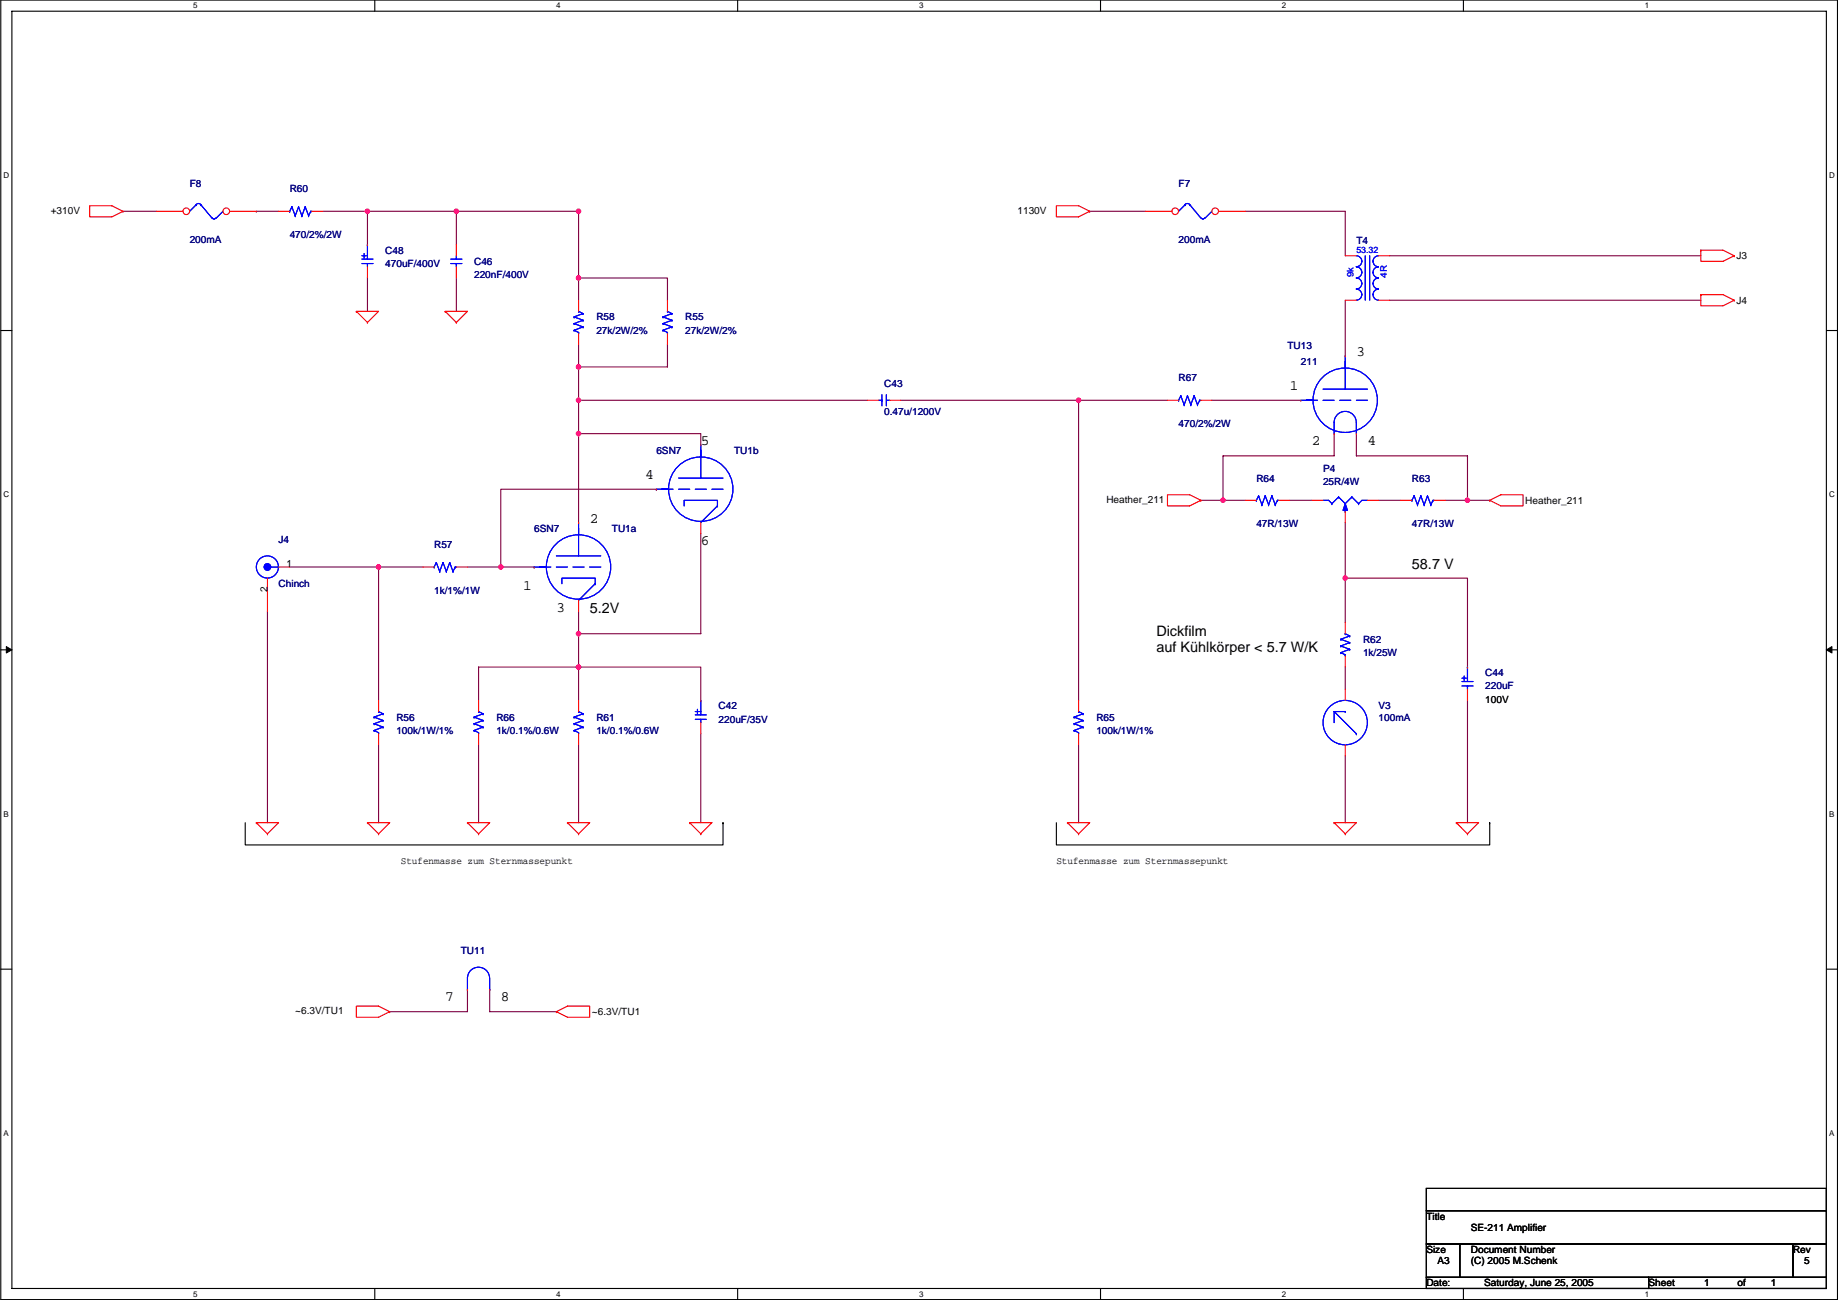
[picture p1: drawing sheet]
<svg xmlns="http://www.w3.org/2000/svg" width="420mm" height="297mm" viewBox="0 0 420 297" stroke-linecap="round" stroke-linejoin="round" font-family="sans-serif">
<path d="M.2 0h419.8v296.9h-419.8zM2.7 2.6h414.8v291.8h-414.8z" fill="none" stroke="#000" stroke-width=".25"/>
<g fill="#fff">
<path d="M44.2 .3h1v2h-1z"/>
<path d="M44.2 294.7h1v2h-1z"/>
</g>
<path d="M85.7 0v2.6M85.7 294.4v2.5" fill="none" stroke="#000" stroke-width=".25"/>
<g fill="#fff">
<path d="M127.1 .3h1v2h-1z"/>
<path d="M127.1 294.7h1v2h-1z"/>
</g>
<path d="M168.6 0v2.6M168.6 294.4v2.5" fill="none" stroke="#000" stroke-width=".25"/>
<g fill="#fff">
<path d="M210.1 .3h1v2h-1z"/>
<path d="M210.1 294.7h1v2h-1z"/>
</g>
<path d="M251.6 0v2.6M251.6 294.4v2.5" fill="none" stroke="#000" stroke-width=".25"/>
<g fill="#fff">
<path d="M293 .3h1v2h-1z"/>
<path d="M293 294.7h1v2h-1z"/>
</g>
<path d="M334.5 0v2.6M334.5 294.4v2.5" fill="none" stroke="#000" stroke-width=".25"/>
<g fill="#fff">
<path d="M376 .3h1v2h-1z"/>
<path d="M376 294.7h1v2h-1z"/>
<path d="M.8 39h1.3v2.1h-1.3z"/>
<path d="M418.1 39h1.3v2.1h-1.3z"/>
<path d="M.8 112h1.3v2h-1.3z"/>
<path d="M418.1 112h1.3v2h-1.3z"/>
</g>
<path d="M.2 75.5h2.5M417.5 75.5h2.5" fill="none" stroke="#000" stroke-width=".25"/>
<g fill="#fff">
<path d="M.8 185h1.2v2h-1.2z"/>
<path d="M418.1 185h1.2v2h-1.2z"/>
</g>
<path d="M.2 148.5h2.5M417.5 148.5h2.5" fill="none" stroke="#000" stroke-width=".25"/>
<path d="M1.4 147.7l1.3 .8-1.3 .7zM417.5 148.5l1.3-.8v1.5z" fill="#000" stroke="#000" stroke-width=".23"/>
<g fill="#fff">
<path d="M.8 257.9h1.2v2h-1.2z"/>
<path d="M418.1 257.9h1.2v2h-1.2z"/>
</g>
<g fill="none" stroke="#000" stroke-width=".25">
<path d="M56.1 188v5.1h109.2v-5.1M165.3 188h.1M241.5 188v5.1h99v-5.1M340.5 188h.1M.2 221.4h2.5M417.5 221.4h2.5M326.1 271.5h91.4v5.1h-91.4zM326.1 276.6h91.4v7.6h-91.4zM326.1 291.9h50.8v2.5h-50.8zM326.1 284.2h7.6v7.7h-7.6zM333.7 284.2h76.2v7.7h-76.2zM376.9 291.9h40.6v2.5h-40.6z"/>
<path d="M409.9 284.2h7.6v7.7h-7.6z"/>
</g>
<g fill="none" stroke="#800040" stroke-width=".25">
<path d="M28.1 48.3h7.6M58.6 48.3h.1M58.6 48.3h5.1M73.8 48.3h10.2M84 48.3v7.6M84 48.3h20.3M84 48.3h.1M104.3 48.3v7.6M104.3 48.3h28v15.2h20.3v5.1M104.3 48.3h.1M249.1 48.3h12.7M284.7 48.3h22.8v10.1"/>
<path d="M317.7 58.4h71.1M84 63.5v7.6M104.3 63.5v7.6M132.3 63.5h.1M132.3 78.8v5h20.3v-5M132.3 63.5v5.1M307.5 68.6v12.7M317.7 68.6h71.1M132.3 99.1v20.3M132.3 99.1h27.9v2.5M132.3 99.1h.1M132.3 91.5v7.6"/>
<path d="M132.3 91.5h.1M132.3 83.8h.1M132.3 83.8v7.7M132.3 91.5h66M205.9 91.5h40.7M246.6 91.5h.1M246.6 91.5h20.3M246.6 91.5v68.5M277 91.5h20.4M305 99.1v5.1h-25.4v10.1M310.1 99.1v5.1h25.4M150 111.8h-35.5v17.8h-7.6"/>
<path d="M274.5 114.3h5.1M279.6 114.3h.1M279.6 114.3h5.1M294.8 114.3h5.1M307.5 119.4v12.7M315.1 114.3h5.1M330.4 114.3h5.1M335.5 104.2h.1M335.5 114.3h5M335.5 104.2v10.1M61.1 139.7v48.3M66.2 129.6h20.3"/>
<path d="M86.5 129.6h10.2M86.5 129.6h.1M86.5 129.6v30.4M114.5 129.6h.1M114.5 129.6h7.6M160.2 121.9v22.9h-27.9v-5.1M307.5 132.1h.1M307.5 132.1h28v20.3M307.5 132.1v10.2M132.3 152.4h.1M132.3 144.8v7.6h27.9v7.6M132.3 144.8h.1"/>
<path d="M132.3 152.4h-22.9v7.6M132.3 152.4v7.6M307.5 152.4v5.1M86.5 170.2v17.8M109.4 170.2v17.8M132.3 170.2v17.8M160.2 167.7v20.3M246.6 170.2v17.8M307.5 172.7v15.3M335.5 160v28M106.9 226.1v5.1h-17.8M111.9 226.1v5.1h15.3"/>
</g>
<g fill="#f0f" stroke="#f0f" stroke-width=".25">
<circle cx="335.4" cy="114.3" r=".5"/>
<circle cx="307.5" cy="132.1" r=".5"/>
<circle cx="246.5" cy="91.4" r=".5"/>
<circle cx="132.2" cy="152.4" r=".5"/>
<circle cx="132.2" cy="144.8" r=".5"/>
<circle cx="279.6" cy="114.3" r=".5"/>
<circle cx="86.5" cy="129.5" r=".5"/>
<circle cx="114.5" cy="129.5" r=".5"/>
<circle cx="132.2" cy="63.5" r=".5"/>
<circle cx="132.2" cy="99.1" r=".5"/>
<circle cx="132.2" cy="48.3" r=".5"/>
<circle cx="104.3" cy="48.3" r=".5"/>
<circle cx="132.2" cy="91.4" r=".5"/>
<circle cx="132.2" cy="83.8" r=".5"/>
<circle cx="84" cy="48.3" r=".5"/>
</g>
<g fill="none" stroke="#f00" stroke-width=".25">
<path d="M20.5 47h5.1l2.5 1.3-2.5 1.3h-5.1zM28.1 48.3h.1M241.5 47h5.1l2.5 1.3-2.5 1.3h-5.1zM249.1 48.3h.1M388.8 57.2h5.1l2.5 1.2M388.8 57.2v2.5h5.1l2.5-1.3M388.8 57.2h.1M396.4 58.4h.1M81.5 71.1h5l-2.5 2.6M81.5 71.1h.1M81.5 71.1l2.5 2.6M84 73.7h.1"/>
<path d="M101.8 71.1h5.1l-2.6 2.6M101.8 71.1h.1M101.8 71.1l2.5 2.6M104.3 73.7h.1M388.8 67.3h5.1l2.5 1.3M388.8 67.3v2.6h5.1l2.5-1.3M388.8 67.3h.1M396.4 68.6h.1M266.9 113.1h5.1l2.5 1.2-2.5 1.3h-5.1zM274.5 114.3h.1M340.5 114.3l2.6-1.2h5.1v2.5h-5.1zM340.5 114.3h.1"/>
<path d="M160.2 160h.1M160.2 165.1v2.6M58.6 188h5.1l-2.6 2.5M58.6 188h.1M58.6 188l2.5 2.5M61.1 190.5h.1M84 188h5.1l-2.6 2.5M84 188h.1M84 188l2.5 2.5M86.5 190.5h.1M106.9 188h5l-2.5 2.5M106.9 188h.1"/>
<path d="M106.9 188l2.5 2.5M109.4 190.5h.1M129.7 188h5.1l-2.5 2.5M129.7 188h.1M129.7 188l2.6 2.5M132.3 190.5h.1M157.7 188h5l-2.5 2.5M157.7 188h.1M157.7 188l2.5 2.5M160.2 190.5h.1M244 188h5.1l-2.5 2.5M244 188h.1"/>
<path d="M244 188l2.6 2.5M246.6 190.5h.1M305 188h5.1l-2.6 2.5M305 188h.1M305 188l2.5 2.5M307.5 190.5h.1M332.9 188h5.1l-2.5 2.5M332.9 188h.1M332.9 188l2.6 2.5M335.5 190.5h.1M81.5 229.9h5l2.6 1.3-2.6 1.2h-5zM89.1 231.2h.1"/>
<path d="M127.2 231.2l2.5-1.3h5.1v2.5h-5.1zM127.2 231.2h.1"/>
</g>
<g fill="none" stroke="#00f" stroke-width=".25">
<path d="M44.8 46.7l.6-.2 .5 .2M44.9 46.8h.1M44.9 46.8l-1.5 1.5M45.9 46.8h.1M45.9 46.8l2.7 3.1 .3 .1 .5-.2M51 48.3h.1M51 48.3l-1.5 1.5M158.9 163.3h2.6M158.9 164.4h2.6M158.9 162.6h1M159.4 162.1v1M160.2 164.4v.7"/>
<path d="M160.2 160v3.3M160.2 160h.1"/>
</g>
<circle cx="42.6" cy="48.3" r=".76" fill="#fff" stroke="#f00" stroke-width=".25"/>
<path d="M35.7 48.3h6.1" fill="none" stroke="#f00" stroke-width=".25"/>
<circle cx="51.7" cy="48.3" r=".76" fill="#fff" stroke="#f00" stroke-width=".25"/>
<g fill="none" stroke="#f00" stroke-width=".25">
<path d="M52.5 48.3h6.1M84 55.9h.1M84 61v2.5M198.3 91.5h2.5M203.4 91.5h2.5M132.3 119.4h.1M122.1 129.6h.1M132.3 137.2v2.5M307.5 142.3v2.5M307.5 149.9v2.5M307.5 157.5v2.5M335.5 152.4h.1"/>
<path d="M335.5 157.5v2.5M86.5 160v2.6M86.5 167.7v2.5M109.4 160v2.6M109.4 167.7v2.5M307.5 170.2v2.5"/>
</g>
<g fill="none" stroke="#00f" stroke-width=".25">
<path d="M82.7 59.2h2.6M82.7 58.4h1M83.2 57.9v1M84 55.9v3.3M84 55.9h.1M270.9 46.7l.5-.2 .6 .2M270.9 46.8h.1M270.9 46.8l-1.5 1.5M272 46.8h.1M272 46.8l2.5 3M274.5 49.8l.5 .2 .4-.2M277 48.3h.1"/>
<path d="M277 48.3l-1.5 1.5M82.7 60.2h2.6M84 60.2v.8M200.8 91.5h.8M201.6 90.2v2.5M201.6 91.5h.1M202.6 90.2v2.5M202.6 91.5h.8M132.3 119.4v2.5M122.1 129.6h.1M122.1 129.6h2.5M123.4 129.6h1.2"/>
<path d="M123.4 129.6h2.5M127.2 129.6h2.5M127.2 127h10.1M128.4 133.4v-1.3h7.7v1.3M131 129.6h2.5M132.3 120.7v6.3M134.8 129.6h2.5M136.1 133.4h.1M136.1 133.4l-3.8 3.8M306.5 149.1h.1M306.5 147.6h.1M306.5 146.1h.1"/>
<path d="M306.5 149.1l1 .5M306.5 147.6l2 .8M306.5 146.1l2 .7M307.5 144.8h.1M307.5 149.6h.1M307.5 144.8l1 .5M307.5 149.6v.3M308.5 148.4h.1M308.5 146.8h.1M308.5 145.3h.1M308.5 148.4l-2 .7M308.5 146.8l-2 .8"/>
<path d="M308.5 145.3l-2 .8M334.2 155.7h2.5M334.2 156.7h2.5M334.2 155h1M334.7 154.5v1M335.5 156.7v.8M335.5 152.4v3.3M335.5 152.4h.1M85.5 166.9h.1M85.5 165.4h.1M85.5 163.9h.1M85.5 166.9l1 .5"/>
<path d="M85.5 165.4l2.1 .7M85.5 163.9l2.1 .7M86.5 162.6h.1M86.5 167.4h.1M86.5 162.6l1.1 .5M86.5 167.4v.3M87.6 166.1h.1M87.6 164.6h.1M87.6 163.1h.1M87.6 166.1l-2.1 .8M87.6 164.6l-2.1 .8M87.6 163.1l-2.1 .8"/>
<path d="M108.4 166.9h.1M108.4 165.4h.1M108.4 163.9h.1M108.4 166.9l1 .5M108.4 165.4l2 .7M108.4 163.9l2 .7M109.4 162.6h.1M109.4 167.4h.1M109.4 162.6l1 .5M109.4 167.4v.3M110.4 166.1h.1M110.4 164.6h.1"/>
<path d="M110.4 163.1h.1M110.4 166.1l-2 .8M110.4 164.6l-2 .8M110.4 163.1l-2 .8M305 162.6v2.5M305 162.6l5.1 5.1M305 162.6h2.5M307.5 162.6h.1M310.1 167.7h.1"/>
<circle cx="132.2" cy="129.5" r="7.4"/>
<circle cx="307.5" cy="165.1" r="5.1"/>
</g>
<circle cx="268.6" cy="48.3" r=".76" fill="#fff" stroke="#f00" stroke-width=".25"/>
<path d="M261.8 48.3h6.1" fill="none" stroke="#f00" stroke-width=".25"/>
<circle cx="277.8" cy="48.3" r=".76" fill="#fff" stroke="#f00" stroke-width=".25"/>
<g fill="none" stroke="#f00" stroke-width=".25">
<path d="M63.7 48.3h2.5M71.3 48.3h2.5M104.3 55.9v2.5M278.6 48.3h6.1M307.5 58.4h2.6M315.1 58.4h2.6M104.3 61v2.5M132.3 68.6v2.5M132.3 76.2v2.6M152.6 68.6v2.5M152.6 76.2v2.6M307.5 68.6h2.6"/>
<path d="M315.1 68.6h2.6M266.9 91.5h2.5M274.5 91.5h2.5M297.4 91.5h.1M305 99.1h.1M307.5 81.3h.1M310.1 99.1h.1M150 111.8h.1M160.2 101.6h.1M160.2 119.4v2.5M284.7 114.3h2.5M292.3 114.3h2.5"/>
<path d="M299.9 114.3h2.5M307.5 116.9v2.5M312.6 114.3h2.5M320.2 114.3h2.6M327.8 114.3h2.6M61.1 132.1v7.6M63.7 129.6h2.5M96.7 129.6h2.5M104.3 129.6h2.6M132.3 160v2.6M132.3 167.7v2.5M246.6 160v2.6"/>
<path d="M246.6 167.7v2.5M106.9 226.1h.1M111.9 226.1h.1"/>
</g>
<g fill="none" stroke="#00f" stroke-width=".25">
<path d="M66.2 48.3h.1M66.7 47.3h.1M66.7 47.3l.8 2M66.7 47.3l-.5 1M67.5 49.3h.1M68.3 47.3h.1M68.3 47.3l.7 2M68.3 47.3l-.8 2M69 49.3h.1M69.8 47.3h.1M69.8 47.3l.7 2M69.8 47.3l-.8 2"/>
<path d="M70.5 49.3h.1M71 48.3h.1M71 48.3l-.5 1M71 48.3h.3M103 59.2h2.6M104.3 58.4v.8M310 58.4a1.26 1.26 0 0 1 1.3 1.3 1.26 1.26 0 0 1-1.3 1.3 1.27 1.27 0 0 1 1.3 1.2 1.27 1.27 0 0 1-1.3 1.3M312.1 58.4v10.2M313.1 58.4v10.2M315.1 58.4a1.26 1.26 0 0 0-1.2 1.3 1.26 1.26 0 0 0 1.2 1.3 1.27 1.27 0 0 0-1.2 1.2 1.27 1.27 0 0 0 1.2 1.3M103 60.2h2.6M104.3 60.2h.1"/>
<path d="M104.3 60.2v.8M131.2 75.5h.1M131.2 73.9h.1M131.2 72.4h.1M131.2 75.5l1.1 .5M131.2 73.9l2.1 .8M131.2 72.4l2.1 .8M132.3 71.1h.1M132.3 76h.1M132.3 76v.2M132.3 71.1l1 .5M133.3 74.7h.1"/>
<path d="M133.3 73.2h.1M133.3 71.6h.1M133.3 74.7l-2.1 .8M133.3 73.2l-2.1 .7M133.3 71.6l-2.1 .8M151.6 75.5h.1M151.6 73.9h.1M151.6 72.4h.1M151.6 75.5l1 .5M151.6 73.9l2 .8M151.6 72.4l2 .8M152.6 71.1h.1"/>
<path d="M152.6 76h.1M152.6 71.1l1 .5M152.6 76v.2M153.6 74.7h.1M153.6 73.2h.1M153.6 71.6h.1M153.6 74.7l-2 .8M153.6 73.2l-2 .7M153.6 71.6l-2 .8M310 63.5a1.26 1.26 0 0 1 1.3 1.3 1.26 1.26 0 0 1-1.3 1.2 1.27 1.27 0 0 1 1.3 1.3 1.27 1.27 0 0 1-1.3 1.3M315.1 63.5a1.26 1.26 0 0 0-1.2 1.3 1.26 1.26 0 0 0 1.2 1.2 1.27 1.27 0 0 0-1.2 1.3 1.27 1.27 0 0 0 1.2 1.3M269.4 91.5h.1"/>
<path d="M269.9 90.4h.1M269.9 90.4l.8 2.1M269.9 90.4l-.5 1.1M270.7 92.5h.1M271.5 90.4h.1M271.5 90.4l.7 2.1M271.5 90.4l-.8 2.1M272.2 92.5h.1M273 90.4h.1M273 90.4l.7 2.1M273 90.4l-.8 2.1M273.7 92.5h.1"/>
<path d="M274.2 91.5h.1M274.2 91.5l-.5 1M274.2 91.5h.3M297.4 91.5h2.5M298.6 91.5h1.3M298.6 91.5h2.6M302.4 91.5h2.6M302.4 88.9h10.2M305 96.5v2.6zM305 96.5a2.53 2.53 0 0 1 2.5-2.5 2.53 2.53 0 0 1 2.5 2.5l.1 2.6M306.2 91.5h2.6M307.5 82.6v6.3"/>
<path d="M307.5 81.3v2.5M310.1 91.5h2.5M150 111.8h.1M150 111.8h2.6M151.3 111.8h1.3M151.3 111.8h2.5M155.1 111.8h2.6M155.1 109.2h10.2M156.4 115.6v-1.3h7.6v1.3M158.9 111.8h2.6M160.2 102.9v6.3M160.2 101.6v2.6"/>
<path d="M162.7 111.8h2.6M164 115.6h.1M164 115.6l-3.8 3.8M287.2 114.3h.1M287.7 113.3h.1M287.7 113.3l.8 2M287.7 113.3l-.5 1M288.5 115.3h.1M289.2 113.3h.1M289.2 113.3l.8 2M289.2 113.3l-.7 2M290 115.3h.1"/>
<path d="M290.8 113.3h.1M290.8 113.3l.7 2M290.8 113.3l-.8 2M291.5 115.3h.1M292 114.3h.1M292 114.3h.3M292 114.3l-.5 1M302.4 114.3h1.3l.8 .8M304.5 115.1h.1M306 113.6h.1M306 113.6l1.5 1.5M306 113.6l-1.5 1.5"/>
<path d="M307.5 115.1h.1M307.5 116.9h.1M307.5 116.4v.5M309 113.6h.1M309 113.6l1.6 1.5M309 113.6l-1.5 1.5M310.6 115.1h.1M312.6 114.3h-1.3l-.7 .8M322.8 114.3h.1M323.3 113.3h.1M323.3 113.3l.7 2M323.3 113.3l-.5 1"/>
<path d="M324 115.3h.1M324.8 113.3h.1M324.8 113.3l.8 2M324.8 113.3l-.8 2M325.6 115.3h.1M326.3 113.3h.1M326.3 113.3l.8 2M326.3 113.3l-.7 2M327.1 115.3h.1M327.6 114.3h.1M327.6 114.3l-.5 1M327.6 114.3h.2"/>
<path d="M61.9 129.6h1.8M99.2 129.6h.1M99.7 128.5h.1M99.7 128.5l.8 2.1M99.7 128.5l-.5 1.1M100.5 130.6h.1M101.3 128.5h.1M101.3 128.5l.7 2.1M101.3 128.5l-.8 2.1M102 130.6h.1M102.8 128.5h.1M102.8 128.5l.8 2.1"/>
<path d="M102.8 128.5l-.8 2.1M103.6 130.6h.1M104.1 129.6h.1M104.1 129.6l-.5 1M104.1 129.6h.2M131.2 166.9h.1M131.2 165.4h.1M131.2 163.9h.1M131.2 166.9l1.1 .5M131.2 165.4l2.1 .7M131.2 163.9l2.1 .7M132.3 162.6h.1"/>
<path d="M132.3 167.4h.1M132.3 162.6l1 .5M132.3 167.4v.3M133.3 166.1h.1M133.3 164.6h.1M133.3 163.1h.1M133.3 166.1l-2.1 .8M133.3 164.6l-2.1 .8M133.3 163.1l-2.1 .8M245.5 166.9h.1M245.5 165.4h.1M245.5 163.9h.1"/>
<path d="M245.5 166.9l1.1 .5M245.5 165.4l2.1 .7M245.5 163.9l2.1 .7M246.6 162.6h.1M246.6 167.4h.1M246.6 162.6l1 .5M246.6 167.4v.3M247.6 166.1h.1M247.6 164.6h.1M247.6 163.1h.1M247.6 166.1l-2.1 .8M247.6 164.6l-2.1 .8"/>
<path d="M247.6 163.1l-2.1 .8M106.9 226.1h.1M106.9 223.5a2.53 2.53 0 0 1 2.5-2.5 2.53 2.53 0 0 1 2.5 2.5M106.9 223.5v2.6M111.9 226.1h.1M111.9 223.5v2.6"/>
<circle cx="307.5" cy="91.4" r="7.4"/>
<circle cx="160.2" cy="111.8" r="7.4"/>
<circle cx="61.1" cy="129.5" r="2.53"/>
</g>
<g fill="#00f" stroke="#00f" stroke-width=".25">
<path d="M307.5 115.1l.5 1.5h-1z" fill-rule="evenodd"/>
<path d="M307.5 115.1l.5 1.5h-1z" fill-rule="evenodd"/>
<circle cx="61.1" cy="129.5" r=".76"/>
</g>
<g fill="#f0f" stroke="#f0f" stroke-width=".25">
<circle cx="335.4" cy="114.3" r=".5"/>
<circle cx="307.5" cy="132.1" r=".5"/>
<circle cx="246.5" cy="91.4" r=".5"/>
<circle cx="132.2" cy="152.4" r=".5"/>
<circle cx="132.2" cy="144.8" r=".5"/>
<circle cx="279.6" cy="114.3" r=".5"/>
<circle cx="86.5" cy="129.5" r=".5"/>
<circle cx="114.5" cy="129.5" r=".5"/>
<circle cx="132.2" cy="63.5" r=".5"/>
<circle cx="132.2" cy="99.1" r=".5"/>
<circle cx="132.2" cy="48.3" r=".5"/>
<circle cx="104.3" cy="48.3" r=".5"/>
<circle cx="132.2" cy="91.4" r=".5"/>
<circle cx="132.2" cy="83.8" r=".5"/>
<circle cx="84" cy="48.3" r=".5"/>
</g>
<g font-size="3.3">
<text x="310.1" y="81.4">3</text>
<text x="294.8" y="89">1</text>
<text x="160.2" y="101.7">5</text>
<text x="299.9" y="101.7">2</text>
<text x="312.6" y="101.7">4</text>
<text x="147.5" y="109.3">4</text>
<text x="134.8" y="119.5">2</text>
<text x="160.2" y="124.6">6</text>
<text x="322.8" y="130">58.7 V</text>
<text x="119.6" y="134.7">1</text>
<text x="127.2" y="139.8">3</text>
<text x="134.8" y="140.1">5.2V</text>
<text x="264.3" y="145.2">Dickfilm</text>
<text x="264.3" y="149">auf Kühlkörper &lt; 5.7 W/K</text>
<text x="101.8" y="228.7">7</text>
<text x="114.5" y="228.7">8</text>
</g>
<g font-size="2.3" fill="#000080">
<text x="43.4" y="42.7">F8</text>
<text x="66.2" y="44">R60</text>
<text x="269.4" y="42.7">F7</text>
<text x="43.4" y="55.4">200mA</text>
<text x="66.2" y="54.4">470/2%/2W</text>
<text x="88.1" y="58">C48</text>
<text x="269.4" y="55.4">200mA</text>
<text x="310.1" y="55.7">T4</text>
<text x="88.1" y="61">470uF/400V</text>
<text x="108.4" y="60.5">C46</text>
<text x="108.4" y="63.5">220nF/400V</text>
<text x="136.3" y="73.2">R58</text>
<text x="136.3" y="76.2">27k/2W/2%</text>
<text x="156.6" y="73.2">R55</text>
<text x="156.6" y="76.2">27k/2W/2%</text>
<text x="294.3" y="79.8">TU13</text>
<text x="297.4" y="83.4">211</text>
<text x="202.1" y="88.4">C43</text>
<text x="269.4" y="87.2">R67</text>
<text x="202.1" y="94.8">0.47u/1200V</text>
<text x="269.4" y="97.6">470/2%/2W</text>
<text x="150" y="103.7">6SN7</text>
<text x="167.8" y="103.7">TU1b</text>
<text x="302.4" y="107.7">P4</text>
<text x="287.2" y="110">R64</text>
<text x="302.4" y="110.8">25R/4W</text>
<text x="322.8" y="110">R63</text>
<text x="63.7" y="124">J4</text>
<text x="99.2" y="125.3">R57</text>
<text x="122.1" y="121.5">6SN7</text>
<text x="139.9" y="121.5">TU1a</text>
<text x="287.2" y="120.4">47R/13W</text>
<text x="322.8" y="120.4">47R/13W</text>
<text x="63.7" y="134.2">Chinch</text>
<text x="99.2" y="135.7">1k/1%/1W</text>
<text x="311.6" y="146.9">R62</text>
<text x="311.6" y="149.9">1k/25W</text>
<text x="339.5" y="154.5">C44</text>
<text x="339.5" y="157.5">220uF</text>
<text x="90.6" y="164.6">R56</text>
<text x="90.6" y="167.7">100k/1W/1%</text>
<text x="113.5" y="164.6">R66</text>
<text x="113.5" y="167.7">1k/0.1%/0.6W</text>
<text x="136.3" y="164.6">R61</text>
<text x="136.3" y="167.7">1k/0.1%/0.6W</text>
<text x="164.3" y="162.1">C42</text>
<text x="164.3" y="165.1">220uF/35V</text>
<text x="250.6" y="164.6">R65</text>
<text x="250.6" y="167.7">100k/1W/1%</text>
<text x="315.1" y="162.1">V3</text>
<text x="315.1" y="164.6">100mA</text>
<text x="105.3" y="218">TU11</text>
</g>
<g font-size="2.3">
<text x="11.6" y="48.8">+310V</text>
<text x="232.6" y="48.8">1130V</text>
<text x="396.9" y="59.2">J3</text>
<text x="396.9" y="69.4">J4</text>
<text x="252.9" y="114.9">Heather_211</text>
<text x="348.7" y="115.1">Heather_211</text>
<text x="65.5" y="129.5">1</text>
<text x="61.1" y="135.2" transform="rotate(-90 61.1 135.2)">2</text>
<text x="339.5" y="160.6">100V</text>
<text x="91.6" y="197.4">Stufenmasse zum Sternmassepunkt</text>
<text x="241.5" y="197.4">Stufenmasse zum Sternmassepunkt</text>
<text x="67.5" y="231.7">~6.3V/TU1</text>
<text x="135.3" y="231.9">~6.3V/TU1</text>
<text x="326.1" y="278.7">Title</text>
<text x="336.2" y="281.2">SE-211 Amplifier</text>
<text x="326.1" y="286.3">Size</text>
<text x="336.2" y="286.3">Document Number</text>
<text x="409.9" y="286.3">Rev</text>
<text x="326.1" y="293.9">Date:</text>
<text x="328.6" y="288.8">A3</text>
<text x="336.2" y="288.8">(C) 2005 M.Schenk</text>
<text x="339.3" y="293.9">Saturday, June 25, 2005</text>
<text x="376.9" y="293.9">Sheet</text>
<text x="389.6" y="293.9">1</text>
<text x="397.2" y="293.9">of</text>
<text x="404.8" y="293.9">1</text>
<text x="412.4" y="288.8">5</text>
</g>
<g font-size="2" fill="#00f">
<text x="310.1" y="57.7">53.32</text>
<text x="309.4" y="63.3" transform="rotate(-90 309.4 63.3)">9k</text>
<text x="317" y="63.5" transform="rotate(-90 317 63.5)">4R</text>
</g>
<g font-size="1.8">
<text x="44.2" y="1.9">5</text>
<text x="127.1" y="1.9">4</text>
<text x="210.1" y="1.9">3</text>
<text x="293" y="1.9">2</text>
<text x="376" y="1.9">1</text>
<text x=".8" y="40.7">D</text>
<text x="418.1" y="40.7">D</text>
<text x=".8" y="113.6">C</text>
<text x="418.1" y="113.6">C</text>
<text x=".8" y="186.6">B</text>
<text x="418.1" y="186.6">B</text>
<text x=".8" y="259.5">A</text>
<text x="418.1" y="259.5">A</text>
<text x="44.2" y="296.3">5</text>
<text x="127.1" y="296.3">4</text>
<text x="210.1" y="296.3">3</text>
<text x="293" y="296.3">2</text>
<text x="376" y="296.3">1</text>
</g>
</svg>
